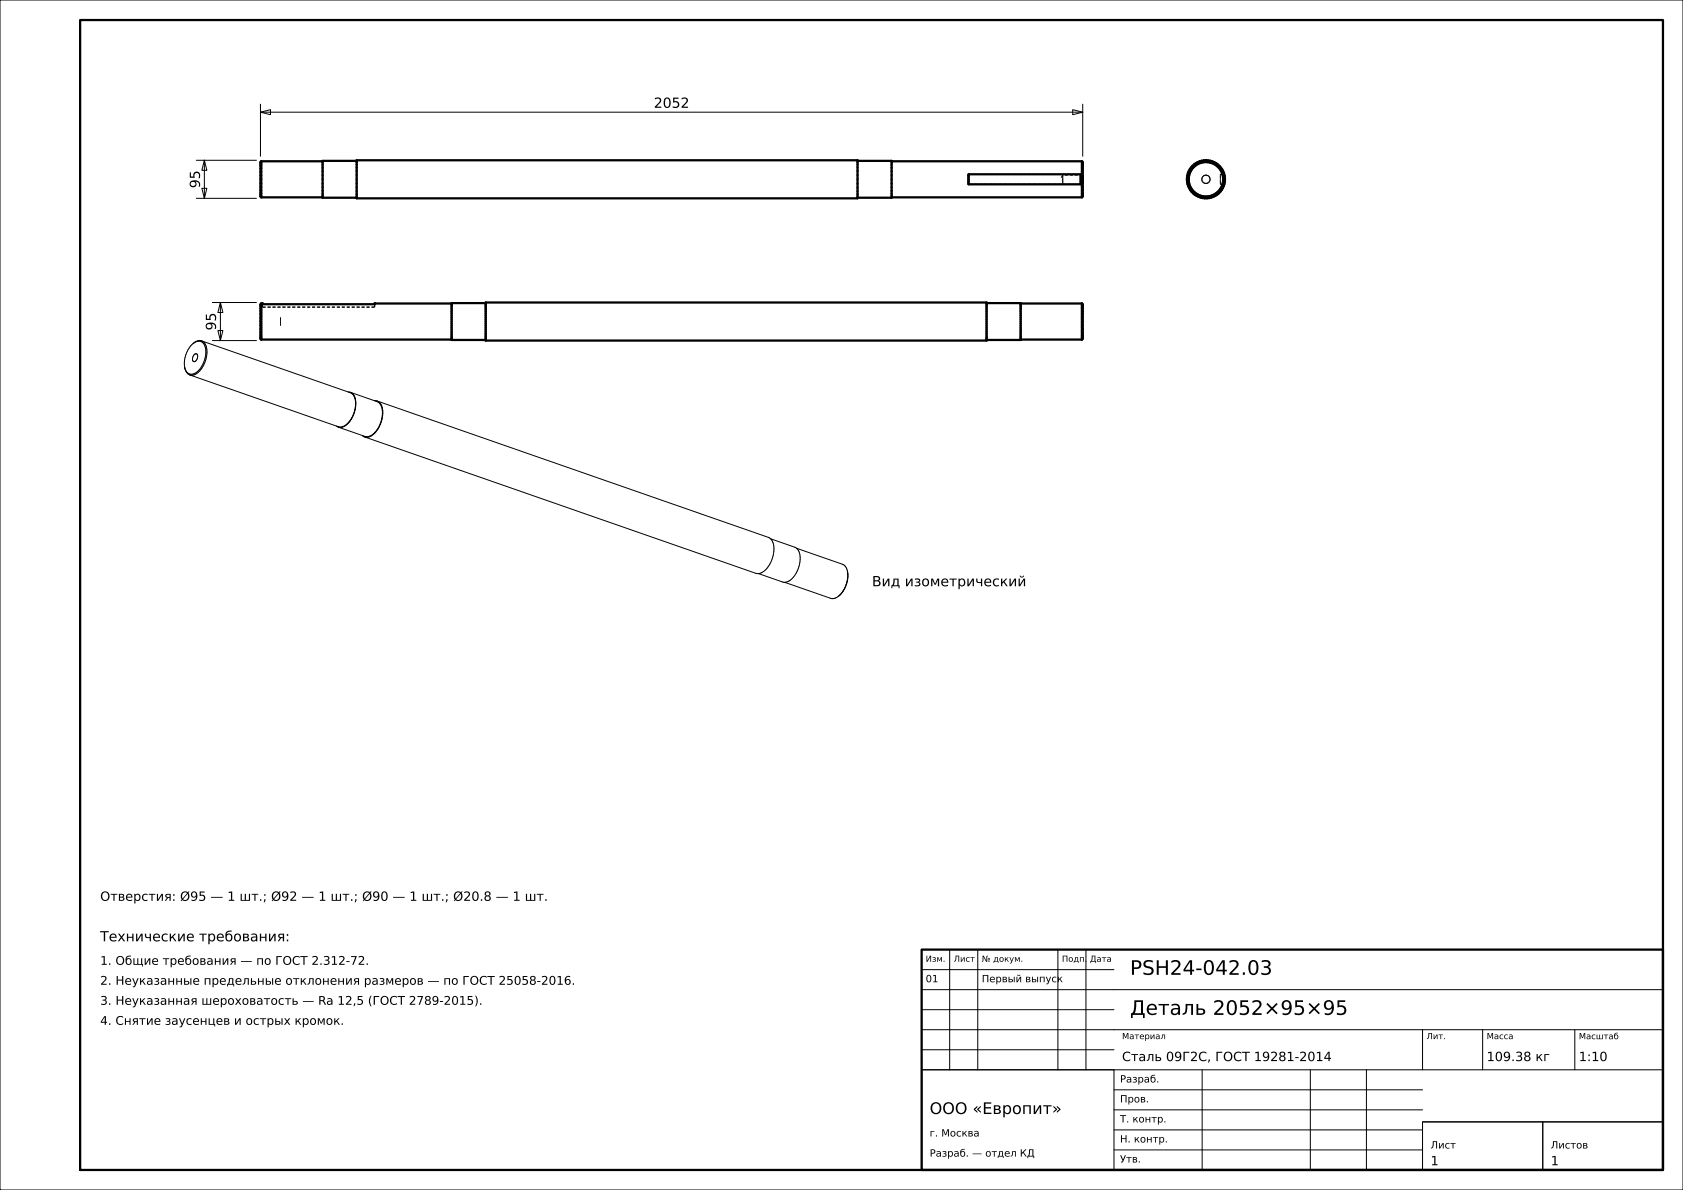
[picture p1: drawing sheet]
<svg xmlns="http://www.w3.org/2000/svg" width="420mm" height="297mm" viewBox="0 0 420 297" stroke-linecap="round" stroke-linejoin="round" font-family="sans-serif">
<g fill="none" stroke="#000" stroke-width=".25">
<path d="M0 0h420v297h-420zM49 40h15M51 40l.6 2.5h-1.2zM51 40v9.5M65 28l2.5-.6v1.2zM65 26v13M65 28h205.2M267.7 27.4l2.5 .6-2.5 .6zM270.2 26v13M49 49.5h15M50.4 47h1.2l-.6 2.5zM53 75.5h11"/>
<path d="M55 75.5l.6 2.5h-1.2zM55 75.5v9.5M46.1 91.7l.1 .5M46.2 92.2l.6 1 .6 .4M47.4 93.6l37.1 12.9a3.5 3.5 0 0 0 3.5-2.6l.6-1.7M48.2 85.8a1.79 1.79 0 0 1 2-.5 1.79 1.79 0 0 1 1.1 1.8 6 6 0 0 1-3.3 6.3 1.56 1.56 0 0 1-1.8-1.2M48.2 85.8a6.8 6.8 0 0 0-2.1 5.9M48.5 88.5a.51 .51 0 0 1 .7-.1 .51 .51 0 0 1 .1 .7v.2a.83 .83 0 0 1-1.1 .8 1.41 1.41 0 0 1 .3-1.6zM50.3 85.1a3.3 3.3 0 0 1 1.2 3.9 5.3 5.3 0 0 1-3.6 4.7l-.5-.1M50.3 85.1h-1.1l-1 .7M50.3 85.1l37.1 12.9a3.5 3.5 0 0 1 1.2 4.2M53 85h11"/>
<path d="M54.4 82.5h1.2l-.6 2.5zM86.9 97.8l.5 .1M87.4 97.9l6.7 2.3a3.6 3.6 0 0 1 1.2 4.4 5.2 5.2 0 0 1-3.7 4.4l-7.2-2.4M87.4 97.9a3.6 3.6 0 0 1 1.2 4.3M83.9 106.3l.5 .3M88.6 102.2a5.2 5.2 0 0 1-3.7 4.5l-.5-.1M90.4 108.7l.6 .4M93.5 100l.6 .1M94.1 100.1l97.6 34a3.2 3.2 0 0 1 1.4 3.6 6.2 6.2 0 0 1-3.7 5.4h-.8l-97.6-34M94.1 100.1a3.2 3.2 0 0 1 1.4 3.6 6.2 6.2 0 0 1-3.7 5.4h-.8M192.3 134.5l6 2.1a3.6 3.6 0 0 1 1.2 4.3 5.2 5.2 0 0 1-3.7 4.4l-6.5-2.1M198.8 136.8l11.4 4a2.13 2.13 0 0 1 1.3 1.7"/>
<path d="M195.8 145.3l11.6 4.1 1-.1 .9-.5M209.4 148.7l-.1 .1M209.7 148.4l-.4 .4M211 146.3l-.6 1.2-.8 1M211.3 145.5l-.1 .4M211.3 145.5l-.7 1.7-.7 1M211.5 142.5l.1 .6M211.5 142.5v.2M211.5 144.6l-.2 .9M211.5 142.9l.1 .9M211.5 144.1l-.2 1.4M211.6 143.3v.9"/>
<path d="M237 237v30M244 237v30M264 237v30M271 237v30M230 257h185M230 252h48M230 247h185M230 242h48M355 257v10M370 257v10M393 257v10M230 267h48v25h-48z"/>
<path d="M230 267h185M230 262h48M278 277h77M278 272h77M300 267v25M327 267v25M341 267v25M278 287h77M278 282h77M355 280h30v12h-30zM355 280h60M385 280h30v12h-30z"/>
</g>
<g fill="none" stroke="#000" stroke-width=".56">
<path d="M20 5h395v287h-395zM89 40h125v9.5h-125zM65.2 40.2h15.3M65.2 40.2v9.1M65.2 40.2l-.2 .3v8.5l.2 .3M65.2 49.3h15.3M89 40.2h-8.5v9.2h8.5M214 40.2h8.5v9.2h-8.5M222.5 40.2h47.5M222.5 49.3h47.5M241.7 43.5h28v2.5h-28zM270 40.2l.2 .3v8.5l-.2 .3"/>
<path d="M270 40.2v9.1M65.2 75.8v8.9M65.2 75.8l-.2 .1v8.7l.2 .1M65.2 75.8h.3v.1l47.2-.1M121.2 75.5h125v9.5h-125zM121.2 75.7h-8.5v9.2h8.5M246.2 75.7h8.5v9.2h-8.5M254.7 75.8h15.3M270 75.8l.2 .1v8.7l-.2 .1M270 75.8v8.9M65.2 84.7h47.5M254.7 84.7h15.3"/>
<path d="M230 237h185v55h-185z"/>
<circle cx="300.9" cy="44.8" r="4.3"/>
<circle cx="300.9" cy="44.7" r="4.6"/>
<circle cx="300.9" cy="44.8" r="4.8"/>
<circle cx="300.9" cy="44.8" r="4.5"/>
</g>
<g fill="none" stroke="#000" stroke-width=".25" stroke-dasharray=".7 .5" stroke-linecap="butt">
<path d="M89 40v.1M214 40v.1M300.9 40h-.5M65 40.5v.1M65 40.6v.3M65 40.9v.5M65 41.4v.7M65 42.1v.8M65 42.9v.9M65 43.8v1M65 44.8v.9M65 45.7v.9"/>
<path d="M65 46.6v.8M65 47.4v.7M65 48.1v.5M65 48.6v.3M65 48.9v.1M65.2 49.3v-.2M65.2 49.1v-.3M65.2 48.8v-.5M65.2 48.3v-.7M65.2 47.6v-.9M65.2 46.7v-.9M65.2 45.8v-1"/>
<path d="M65.2 44.8v-1.1M65.2 43.7v-.9M65.2 42.8v-.9M65.2 41.9v-.7M65.2 41.2v-.5M65.2 40.7v-.3M65.2 40.4v-.2M80.5 40.2v.2M80.5 40.4v.3M80.5 40.7v.5M80.5 41.2v.7M80.5 41.9v.9"/>
<path d="M80.5 42.8v.9M80.5 43.7v1.1M80.5 44.8v1M80.5 45.8v.9M80.5 46.7v.9M80.5 47.6v.7M80.5 48.3v.5M80.5 48.8v.3M80.5 49.1v.2M80.5 49.3v-.2M80.5 49.1v-.3M80.5 48.8v-.5"/>
<path d="M80.5 48.3v-.7M80.5 47.6v-.9M80.5 46.7v-.9M80.5 45.8v-1M80.5 44.8v-1.1M80.5 43.7v-.9M80.5 42.8v-.9M80.5 41.9v-.7M80.5 41.2v-.5M80.5 40.7v-.3M80.5 40.4v-.2M80.5 40.2v.1"/>
<path d="M80.5 40.3v.3M80.5 40.6v.6M80.5 48.3v.6M80.5 48.9v.3M80.5 49.2v.2M89 40.2v.1M89 40.3v.3M89 40.6v.6M89 41.2v.7M89 41.9v.9M89 42.8v.9M89 43.7v1.1"/>
<path d="M89 44.8v1M89 45.8v.9M89 46.7v.9M89 47.6v.7M89 48.3v.6M89 48.9v.3M89 49.2v.2M89 49.4v-.2M89 49.2v-.3M89 48.9v-.6M89 48.3v-.7M89 47.6v-.9"/>
<path d="M89 46.7v-.9M89 45.8v-1M89 44.8v-1.1M89 43.7v-.9M89 42.8v-.9M89 41.9v-.7M89 41.2v-.6M89 40.6v-.3M89 40.3v-.1M89 40.1v.4M89 40.5v.5M89 41v.8"/>
<path d="M89 41.8v.9M89 42.7v1M89 45.8v1M89 46.8v.9M89 47.7v.8M89 48.5v.5M89 49v.4M89 49.4v.1M214 40.1v.4M214 40.5v.5M214 41v.8M214 41.8v.9"/>
<path d="M214 42.7v1M214 43.7v1.1M214 44.8v1M214 45.8v1M214 46.8v.9M214 47.7v.8M214 48.5v.5M214 49v.4M214 49.4v.1M214 40.2v.1M214 40.3v.3M214 40.6v.6"/>
<path d="M214 41.2v.7M214 41.9v.9M214 42.8v.9M214 45.8v.9M214 46.7v.9M214 47.6v.7M214 48.3v.6M214 48.9v.3M214 49.2v.2M214 49.4v-.2M214 49.2v-.3M214 48.9v-.6"/>
<path d="M214 48.3v-.7M214 47.6v-.9M214 46.7v-.9M214 45.8v-1M214 44.8v-1.1M214 43.7v-.9M214 42.8v-.9M214 41.9v-.7M214 41.2v-.6M214 40.6v-.3M214 40.3v-.1M222.5 40.2v.2"/>
<path d="M222.5 40.4v.3M222.5 40.7v.5M222.5 41.2v.7M222.5 41.9v.9M222.5 42.8v.9M222.5 43.7v1.1M222.5 44.8v1M222.5 45.8v.9M222.5 46.7v.9M222.5 47.6v.7M222.5 48.3v.5M222.5 48.8v.3"/>
<path d="M222.5 49.1v.2M222.5 49.3v-.2M222.5 49.1v-.3M222.5 48.8v-.5M222.5 48.3v-.7M222.5 47.6v-.9M222.5 46.7v-.9M222.5 45.8v-1M222.5 44.8v-1.1M222.5 43.7v-.9M222.5 42.8v-.9M222.5 41.9v-.7"/>
<path d="M222.5 41.2v-.5M222.5 40.7v-.3M222.5 40.4v-.2M222.5 40.2v.1M222.5 40.3v.3M222.5 40.6v.6M222.5 48.3v.6M222.5 48.9v.3M222.5 49.2v.2M241.7 43.5h28M241.7 43.5v2.5M265.2 43.7l-.6 1.1"/>
<path d="M265.2 43.7v.1M265.2 43.8v.1M265.2 43.9v.2M265.2 44.1v.2M265.2 44.3v.2M265.2 44.5v.3M265.2 44.8v.2M265.2 45v.2M265.2 45.2v.2M265.2 45.4v.2M265.2 45.6v.1M265.2 45.7v.1"/>
<path d="M265.2 45.8v-.1M265.2 45.7v-.1M265.2 45.6v-.2M265.2 45.4v-.2M265.2 45.2v-.2M265.2 45v-.2M265.2 44.8v-.3M265.2 44.5v-.2M265.2 44.3v-.2M265.2 44.1v-.2M265.2 43.9v-.1M265.2 43.8v-.1"/>
<path d="M269.7 46h-28M269.7 46v-2.5M270 40.2v.2M270 40.4v.3M270 40.7v.5M270 41.2v.7M270 41.9v.9M270 42.8v.9M270 43.7v1.1M270 44.8v1M270 45.8v.9M270 46.7v.9"/>
<path d="M270 47.6v.7M270 48.3v.5M270 48.8v.3M270 49.1v.2M270.2 43.7h-5M270.2 43.7v.1M270.2 43.8v.1M270.2 43.9v.2M270.2 44.1v.2M270.2 44.3v.2M270.2 44.5v.3M270.2 44.8v.2"/>
<path d="M270.2 45v.2M270.2 45.2v.2M270.2 45.4v.2M270.2 45.6v.1M270.2 45.7v.1M270.2 45.8v-.1M270.2 45.7v-.1M270.2 45.6v-.2M270.2 45.4v-.2M270.2 45.2v-.2M270.2 45v-.2M270.2 44.8v-.3"/>
<path d="M270.2 44.5v-.2M270.2 44.3v-.2M270.2 44.1v-.2M270.2 43.9v-.1M270.2 43.8v-.1M270.2 49v-.1M270.2 48.9v-.3M270.2 48.6v-.5M270.2 48.1v-.7M270.2 47.4v-.8M270.2 46.6v-.9M270.2 45.7v-.9"/>
<path d="M270.2 44.8v-1M270.2 43.8v-.9M270.2 42.9v-.8M270.2 42.1v-.7M270.2 41.4v-.5M270.2 40.9v-.3M270.2 40.6v-.1M296.2 44.9v.5M296.2 44.3v.6M296.2 45.4l.2 .6M296.3 43.8l-.1 .5M296.4 46l.1 .5"/>
<path d="M296.4 44.5v.5M296.4 45v.5M296.4 44v.5M296.4 45.5l.1 .6M296.4 43.3l-.1 .5M296.5 44.6v.5M296.5 44.5v.5M296.5 45v.5M296.5 45.1v.6M296.5 44.1v.5M296.5 44v.5M296.5 45.5l.1 .5"/>
<path d="M296.5 46.5l.2 .5M296.5 43.4l-.1 .6M296.5 46.1l.2 .5M296.5 45.7l.2 .5M296.6 43.6l-.1 .5M296.6 42.8l-.2 .5M296.6 43.5l-.1 .5M296.6 46l.2 .5M296.6 44.8l.1-.6M296.7 45.3l-.1-.5M296.7 44.2l.1-.5M296.7 46.2l.2 .5"/>
<path d="M296.7 42.9l-.2 .5M296.7 46.6l.3 .4M296.7 47l.3 .4M296.8 45.8l-.1-.5M296.8 43.7l.1-.5M296.8 43.1l-.2 .5M296.8 43l-.2 .5M296.8 46.5l.3 .5M296.9 42.3l-.3 .5M296.9 46.7l.2 .5M296.9 46.3l-.1-.5M296.9 43.2l.2-.4"/>
<path d="M297 42.4l-.3 .5M297 47l.3 .5M297 42.6l-.2 .5M297 47.4l.4 .5M297.1 42.5l-.3 .5M297.1 47l.2 .4M297.1 46.7l-.2-.4M297.1 42.8l.3-.5M297.1 47.2l.4 .4M297.2 41.8l-.3 .5M297.3 42l-.3 .4M297.3 47.5l.3 .4"/>
<path d="M297.3 42.1l-.3 .5M297.3 42.1l-.2 .4M297.3 47.4l.4 .4M297.4 47.9l.3 .3M297.4 47.2l-.3-.5M297.4 42.3l.3-.4M297.5 47.6l.3 .4M297.5 41.4l-.3 .4M297.6 41.6l-.3 .4M297.6 47.9l.4 .4M297.6 41.7l-.3 .4M297.7 41.7l-.4 .4"/>
<path d="M297.7 47.8l.4 .4M297.7 47.6l-.3-.4M297.7 41.9l.4-.4M297.7 48.2l.5 .4M297.8 48l.4 .3M297.9 41.1l-.4 .3M298 41.2l-.4 .4M298 48.3l.4 .3M298 41.3l-.4 .4M298.1 41.3l-.4 .4M298.1 48.2l.4 .3M298.1 48l-.4-.4"/>
<path d="M298.1 41.5l.4-.3M298.2 48.6l.4 .3M298.2 48.3l.5 .3M298.4 40.8l-.5 .3M298.4 40.9l-.4 .3M298.4 48.6l.5 .3M298.4 41l-.4 .3M298.5 41l-.4 .3M298.5 48.5l.4 .3M298.5 48.3l-.4-.3M298.5 41.2l.4-.3M298.6 48.9l.5 .2"/>
<path d="M298.7 48.6l.4 .3M298.9 40.5l-.5 .3M298.9 40.6l-.5 .3M298.9 48.9l.5 .2M298.9 40.7l-.5 .3M298.9 40.7l-.4 .3M298.9 48.8l.5 .2M298.9 48.6l-.4-.3M298.9 40.9l.5-.2M299.1 49.1l.5 .2M299.1 48.9l.5 .2M299.4 40.3l-.5 .2"/>
<path d="M299.4 40.4l-.5 .2M299.4 49.1l.5 .1M299.4 40.5l-.5 .2M299.4 49l.5 .1M299.4 48.8l-.5-.2M299.4 40.7l.5-.1M299.6 49.3l.5 .1M299.6 49.1l.6 .1M299.9 40.1l-.5 .2M299.9 40.3l-.5 .1M299.9 49.2l.5 .1M299.9 40.4l-.5 .1"/>
<path d="M299.9 49.1l.5 .1M299.9 44.6v.3M299.9 44.9l.1 .2M299.9 44.9v-.3M299.9 44.6l.1-.2M299.9 48.9l-.5-.1M299.9 40.6l.5-.1M300 44.4l-.1 .2M300 45.1l.1 .2M300 45.1l-.1-.2M300 44.4l.1-.2M300.1 44.2l-.1 .2"/>
<path d="M300.1 45.3l.2 .2M300.1 45.3l-.1-.2M300.1 44.2l.2-.2M300.1 49.4l.6 .1M300.2 49.2h.5M300.3 44l-.2 .2M300.3 45.5l.2 .2M300.3 45.5l-.2-.2M300.3 44l.2-.2M300.4 40l-.5 .1M300.4 40.2l-.5 .1M300.4 49.3l.5 .1"/>
<path d="M300.4 40.3l-.5 .1M300.4 49.2l.5 .1M300.4 49l-.5-.1M300.4 40.5h.5M300.5 43.8l-.2 .2M300.5 45.7l.2 .1M300.5 45.7l-.2-.2M300.5 43.8l.2-.1M300.7 49.5h.5M300.7 49.2h.5M300.7 43.7l-.2 .1M300.7 45.8h.2"/>
<path d="M300.7 45.8l-.2-.1M300.7 43.7h.2M300.9 43.7h-.2M300.9 45.8h.3M300.9 43.7h.3M300.9 45.8h-.2M300.9 49h-.5M300.9 40.5h.6M300.9 49.3l.6-.1M300.9 40.2l-.5 .1M300.9 40.2h-.5M300.9 49.4l.6-.1"/>
<path d="M301.2 45.8l.2-.1M301.2 43.7h-.3M301.2 43.7l.2 .1M301.2 45.8h-.3M301.2 49.2h.5M301.2 49.5l.6-.1M301.4 45.7l.2-.2M301.4 43.8l-.2-.1M301.4 43.8l.2 .2M301.4 45.7l-.2 .1M301.5 40.5l.5 .1M301.5 49h-.6"/>
<path d="M301.5 49.2l.5-.1M301.5 40.3l-.6-.1M301.5 49.3l.5-.1M301.5 40.2h-.6M301.5 40h-.6M301.6 45.5l.2-.2M301.6 44l-.2-.2M301.6 44l.2 .2M301.6 45.5l-.2 .2M301.7 49.2l.6-.1M301.8 49.4l.5-.1M301.8 45.3l.1-.2"/>
<path d="M301.8 44.2l-.2-.2M301.8 44.2l.1 .2M301.8 45.3l-.2 .2M301.9 45.1l.1-.2M301.9 44.4l-.1-.2M301.9 44.4l.1 .2M301.9 45.1l-.1 .2M302 40.6l.5 .1M302 48.9l-.5 .1M302 44.9v-.3M302 44.6l-.1-.2M302 44.6v.3"/>
<path d="M302 44.9l-.1 .2M302 49.1l.5-.1M302 40.4l-.5-.1M302 49.2l.5-.1M302 40.3l-.5-.1M302 40.1l-.5-.1M302.3 49.1l.5-.2M302.3 49.3l.5-.2M302.5 40.7l.4 .2M302.5 48.8l-.5 .1M302.5 49l.5-.2M302.5 40.5l-.5-.1"/>
<path d="M302.5 49.1l.5-.2M302.5 40.4l-.5-.1M302.5 40.3l-.5-.2M302.8 48.9l.4-.3M302.8 49.1l.5-.2M302.9 40.9l.5 .3M302.9 48.6l-.4 .2M303 48.8l.4-.3M303 40.7l-.5-.2M303 48.9l.5-.3M303 40.6l-.5-.2M303 40.5l-.5-.2"/>
<path d="M303.2 48.6l.5-.3M303.3 48.9l.4-.3M303.4 41.2l.4 .3M303.4 48.3l-.5 .3M303.4 48.5l.4-.3M303.4 41l-.4-.3M303.5 41l-.5-.3M303.5 48.6l.4-.3M303.5 40.9l-.5-.3M303.5 40.8l-.5-.3M303.7 48.3l.4-.3M303.7 48.6l.5-.4"/>
<path d="M303.8 41.5l.4 .4M303.8 48l-.4 .3M303.8 48.2l.4-.4M303.8 41.3l-.4-.3M303.9 41.3l-.4-.3M303.9 48.3l.4-.4M303.9 41.2l-.4-.3M304 41.1l-.5-.3M304.1 48l.3-.4M304.2 48.2l.3-.3M304.2 41.9l.3 .4M304.2 47.6l-.4 .4"/>
<path d="M304.2 47.8l.4-.4M304.2 41.7l-.4-.4M304.3 41.7l-.4-.4M304.3 47.9l.3-.4M304.3 41.6l-.4-.4M304.4 41.4l-.4-.3M304.4 47.6l.4-.4M304.5 42.3l.3 .5M304.5 47.2l-.3 .4M304.5 47.9l.4-.5M304.5 43.5h.8M304.5 43.5v2.5"/>
<path d="M304.5 46h.8M304.5 46v-2.5M304.6 47.4l.2-.4M304.6 42.1l-.4-.4M304.6 42.1l-.3-.4M304.6 47.5l.3-.5M304.6 42l-.3-.4M304.7 41.8l-.3-.4M304.8 47.2l.2-.5M304.8 42.8l.2 .4M304.8 46.7l-.3 .5M304.8 47l.3-.5"/>
<path d="M304.8 42.5l-.2-.4M304.9 47.4l.2-.4M304.9 42.6l-.3-.5M304.9 47l.3-.4M304.9 42.4l-.3-.4M305 43.2l.1 .5M305 46.3l-.2 .4M305 46.7l.2-.5M305 42.3l-.3-.5M305.1 46.5l.2-.5M305.1 43l-.3-.5M305.1 43.1l-.2-.5"/>
<path d="M305.1 43.7l.1 .5M305.1 45.8l-.1 .5M305.1 47l.3-.5M305.2 46.6l.2-.5M305.2 42.9l-.3-.5M305.2 46.2l.2-.5M305.2 44.2v.6M305.2 45.3l-.1 .5M305.2 44.8v.5M305.3 46l.1-.5M305.3 43.5l-.2-.5M305.3 42.8l-.3-.5"/>
<path d="M305.3 43.5h-.8M305.3 43.5l.1 .5M305.3 46h-.8M305.3 43.6l-.2-.5M305.4 45.7v-.6M305.4 46.1l.1-.6M305.4 43.4l-.2-.5M305.4 46.5l.1-.5M305.4 45.5v-.5M305.4 44l-.1-.5M305.4 44v.5M305.4 45.5l-.1 .5"/>
<path d="M305.4 44.1l-.1-.5M305.4 45.1v-.5M305.4 45v-.5M305.4 44.5v-.5M305.4 44.5v.5M305.4 45v.5M305.4 44.6v-.5M305.5 43.3l-.2-.5M305.5 45.5v-.5M305.5 44l-.1-.6M305.5 45v-.5M305.5 44.5v-.5"/>
<path d="M305.5 46l.1-.6M305.6 43.8l-.1-.5M305.6 45.4l.1-.5M305.7 44.3l-.1-.5M305.7 44.9v-.6M65 79.9v-.1M65 79.8v-.1M65 79.7v-.1M65 79.6v-.1M65 79.5v-.1M65 79.4v-.1M65 79.3v-.1"/>
<path d="M65 79.2v.1M65 79.3v.1M65 79.4v.2M65 79.6v.2M65 79.8v.2M65 75.9v.1M65 76v.1M65 76.1v.1M65 76.2v.2M65 76.4v.2M65 76.6v.3M65 76.9v.3"/>
<path d="M65 77.2v.4M65 77.6v.4M65 78v.4M65 78.4v.4M65 78.8v.5M65 79.3v.5M65 79.8v.5M65.2 79.7v-.5M65.2 79.2v-.4M65.2 78.8v-.5M65.2 78.3v-.4M65.2 77.9v-.5"/>
<path d="M65.2 77.4v-.3M65.2 77.1v-.4M65.2 76.7v-.3M65.2 76.4v-.2M65.2 76.2v-.2M65.2 76v-.1M65.2 75.9v-.1M65.5 76.6v-.7M65.5 76.6h28M65.5 75.9v.7M65.5 75.9v-.1M70 79.8v-.2"/>
<path d="M70 79.6v-.2M70 79.4v-.1M70 79.3v-.1M70 79.2v.1M70 79.3v.1M70 79.4v.1M70 79.5v.1M70 79.6v.1M70 79.7v.1M70 79.8v.1M70 79.9v.1M93.5 76.6h-28"/>
<path d="M93.5 75.9v.7M93.5 75.8v.1M93.5 76.6v-.7M93.5 75.9h-28M112.7 79.2v-.9M112.7 78.3v-.9M112.7 77.4v-.7M112.7 76.7v-.5M112.7 76.2v-.3M112.7 75.9v-.1M112.7 75.8v.1M112.7 75.9v.1"/>
<path d="M112.7 76v.2M112.7 76.2v.2M112.7 76.4v.3M112.7 76.7v.4M112.7 77.1v.3M112.7 77.4v.5M112.7 77.9v.4M112.7 78.3v.5M112.7 78.8v.4M112.7 79.2v.5M112.7 79.7v.6M112.7 76.7v-.6"/>
<path d="M112.7 76.1v-.3M112.7 75.8v-.1M121.2 79.2v-1M121.2 78.2v-.9M121.2 77.3v-.8M121.2 76.5v-.5M121.2 76v-.4M121.2 75.6v-.1M121.2 79.2v-.9M121.2 78.3v-.9M121.2 77.4v-.7M121.2 76.7v-.6"/>
<path d="M121.2 76.1v-.3M121.2 75.8v-.1M121.2 75.7v.1M121.2 75.8v.1M121.2 75.9v.2M121.2 76.1v.3M121.2 76.4v.3M121.2 76.7v.3M121.2 77v.4M121.2 77.4v.4M121.2 77.8v.5M121.2 78.3v.4"/>
<path d="M121.2 78.7v.5M121.2 79.2v.5M121.2 79.7v.6M246.2 79.2v-.9M246.2 78.3v-.9M246.2 77.4v-.7M246.2 76.7v-.6M246.2 76.1v-.3M246.2 75.8v-.1M246.2 75.7v.1M246.2 75.8v.1M246.2 75.9v.2"/>
<path d="M246.2 76.1v.3M246.2 76.4v.3M246.2 76.7v.3M246.2 77v.4M246.2 77.4v.4M246.2 77.8v.5M246.2 78.3v.4M246.2 78.7v.5M246.2 79.2v.5M246.2 79.7v.6M246.2 79.2v-1M246.2 78.2v-.9"/>
<path d="M246.2 77.3v-.8M246.2 76.5v-.5M246.2 76v-.4M246.2 75.6v-.1M254.7 79.2v-.9M254.7 78.3v-.9M254.7 77.4v-.7M254.7 76.7v-.5M254.7 76.2v-.3M254.7 75.9v-.1M254.7 75.8v.1M254.7 75.9v.1"/>
<path d="M254.7 76v.2M254.7 76.2v.2M254.7 76.4v.3M254.7 76.7v.4M254.7 77.1v.3M254.7 77.4v.5M254.7 77.9v.4M254.7 78.3v.5M254.7 78.8v.4M254.7 79.2v.5M254.7 79.7v.6M254.7 76.7v-.6"/>
<path d="M254.7 76.1v-.3M254.7 75.8v-.1M270 75.8v.1M270 75.9v.1M270 76v.2M270 76.2v.2M270 76.4v.3M270 76.7v.4M270 77.1v.3M270 77.4v.5M270 77.9v.4M270 78.3v.5"/>
<path d="M270 78.8v.4M270 79.2v.5M270 79.7v.6M270.2 79.8v-.5M270.2 79.3v-.5M270.2 78.8v-.4M270.2 78.4v-.4M270.2 78v-.4M270.2 77.6v-.4M270.2 77.2v-.3M270.2 76.9v-.3M270.2 76.6v-.2"/>
<path d="M270.2 76.4v-.2M270.2 76.2v-.1M270.2 76.1v-.1M270.2 76v-.1M65 80.3v-.2M65 80.1v-.1M65 80v-.1M65 80v.3M65 80.3v.2M65 80.5v.2M65 80.7v.2M65 80.9v.2"/>
<path d="M65 81.1v.1M65 81.2v.1M65 81.3v-.1M65 81.2v-.1M65 81.1v-.1M65 81v-.1M65 80.9v-.1M65 80.8v-.1M65 80.7v-.1M65 80.6v-.1M65 80.5v-.1M65 80.4v-.1"/>
<path d="M65 80.3v.4M65 80.7v.5M65 81.2v.5M65 81.7v.4M65 82.1v.4M65 82.5v.4M65 82.9v.4M65 83.3v.3M65 83.6v.3M65 83.9v.2M65 84.1v.2M65 84.3v.1"/>
<path d="M65 84.4v.1M65 84.5v.1M65.2 80.3v-.6M65.2 84.7v-.1M65.2 84.6v-.1M65.2 84.5v-.2M65.2 84.3v-.2M65.2 84.1v-.3M65.2 83.8v-.4M65.2 83.4v-.3M65.2 83.1v-.5M65.2 82.6v-.4"/>
<path d="M65.2 82.2v-.5M65.2 81.7v-.4M65.2 81.3v-.5M65.2 80.8v-.5M70 80.3v.1M70 80.4v.1M70 80.5v.1M70 80.6v.1M70 80.7v.1M70 80.8v.1M70 80.9v.1M70 81v.1"/>
<path d="M70 81.1v.1M70 81.2v.1M70 81.3v-.1M70 81.2v-.1M70 81.1v-.2M70 80.9v-.2M70 80.7v-.2M70 80.5v-.2M70 80.3v-.3M70 80v-.2M70 80v.1M70 80.1v.2"/>
<path d="M112.7 80.3v.5M112.7 80.8v.5M112.7 81.3v.4M112.7 81.7v.5M112.7 82.2v.4M112.7 82.6v.5M112.7 83.1v.3M112.7 83.4v.4M112.7 83.8v.3M112.7 84.1v.2M112.7 84.3v.2M112.7 84.5v.1"/>
<path d="M112.7 84.6v.1M112.7 84.7v-.1M112.7 84.6v-.3M112.7 84.3v-.5M112.7 83.8v-.7M112.7 83.1v-.9M112.7 82.2v-.9M112.7 81.3v-1M112.7 80.3v-1.1M112.7 84.9v-.2M112.7 84.7v-.3M112.7 84.4v-.6"/>
<path d="M121.2 85v-.1M121.2 84.9v-.4M121.2 84.5v-.5M121.2 84v-.8M121.2 83.2v-.9M121.2 82.3v-1M121.2 81.3v-1M121.2 80.3v-1.1M121.2 80.3v.5M121.2 80.8v.5M121.2 81.3v.5M121.2 81.8v.4"/>
<path d="M121.2 82.2v.5M121.2 82.7v.4M121.2 83.1v.4M121.2 83.5v.3M121.2 83.8v.3M121.2 84.1v.3M121.2 84.4v.2M121.2 84.6v.1M121.2 84.7v.1M121.2 84.8v.1M121.2 84.9v-.2M121.2 84.7v-.3"/>
<path d="M121.2 84.4v-.6M121.2 83.8v-.7M121.2 83.1v-.9M121.2 82.2v-.9M246.2 80.3v.5M246.2 80.8v.5M246.2 81.3v.5M246.2 81.8v.4M246.2 82.2v.5M246.2 82.7v.4M246.2 83.1v.4M246.2 83.5v.3"/>
<path d="M246.2 83.8v.3M246.2 84.1v.3M246.2 84.4v.2M246.2 84.6v.1M246.2 84.7v.1M246.2 84.8v.1M246.2 84.9v-.2M246.2 84.7v-.3M246.2 84.4v-.6M246.2 83.8v-.7M246.2 83.1v-.9M246.2 82.2v-.9"/>
<path d="M246.2 81.3v-1M246.2 80.3v-1.1M246.2 85v-.1M246.2 84.9v-.4M246.2 84.5v-.5M246.2 84v-.8M246.2 83.2v-.9M246.2 82.3v-1M254.7 80.3v.5M254.7 80.8v.5M254.7 81.3v.4M254.7 81.7v.5"/>
<path d="M254.7 82.2v.4M254.7 82.6v.5M254.7 83.1v.3M254.7 83.4v.4M254.7 83.8v.3M254.7 84.1v.2M254.7 84.3v.2M254.7 84.5v.1M254.7 84.6v.1M254.7 84.7v-.1M254.7 84.6v-.3M254.7 84.3v-.5"/>
<path d="M254.7 83.8v-.7M254.7 83.1v-.9M254.7 82.2v-.9M254.7 81.3v-1M254.7 80.3v-1.1M254.7 84.9v-.2M254.7 84.7v-.3M254.7 84.4v-.6M270 80.3v.5M270 80.8v.5M270 81.3v.4M270 81.7v.5"/>
<path d="M270 82.2v.4M270 82.6v.5M270 83.1v.3M270 83.4v.4M270 83.8v.3M270 84.1v.2M270 84.3v.2M270 84.5v.1M270 84.6v.1M270.2 80.3v-.5M270.2 84.6v-.1M270.2 84.5v-.1"/>
<path d="M270.2 84.4v-.1M270.2 84.3v-.2M270.2 84.1v-.2M270.2 83.9v-.3M270.2 83.6v-.3M270.2 83.3v-.4M270.2 82.9v-.4M270.2 82.5v-.4M270.2 82.1v-.4M270.2 81.7v-.5M270.2 81.2v-.5M270.2 80.7v-.4"/>
</g>
<g font-size="5">
<text x="282" y="243.3">PSH24-042.03</text>
<text x="282" y="253.3">Деталь 2052×95×95</text>
</g>
<text font-size="4" x="232" y="278">ООО «Европит»</text>
<g font-size="3.5">
<text x="163.2" y="26.9">2052</text>
<text x="49.9" y="47" transform="rotate(-90 49.9 47)">95</text>
<text x="53.9" y="82.5" transform="rotate(-90 53.9 82.5)">95</text>
<text x="217.6" y="146.3">Вид изометрический</text>
<text x="25" y="234.9">Технические требования:</text>
</g>
<g font-size="3.2">
<text x="25" y="224.8">Отверстия: Ø95 — 1 шт.; Ø92 — 1 шт.; Ø90 — 1 шт.; Ø20.8 — 1 шт.</text>
<text x="280" y="264.8">Сталь 09Г2С, ГОСТ 19281-2014</text>
<text x="371" y="264.8">109.38 кг</text>
<text x="394" y="264.8">1:10</text>
<text x="357" y="290.8">1</text>
<text x="387" y="290.8">1</text>
</g>
<g font-size="3">
<text x="25" y="240.8">1. Общие требования — по ГОСТ 2.312-72.</text>
<text x="25" y="245.8">2. Неуказанные предельные отклонения размеров — по ГОСТ 25058-2016.</text>
<text x="25" y="250.8">3. Неуказанная шероховатость — Ra 12,5 (ГОСТ 2789-2015).</text>
<text x="25" y="255.8">4. Снятие заусенцев и острых кромок.</text>
</g>
<g font-size="2.5">
<text x="231" y="245.1">01</text>
<text x="245" y="245.1">Первый выпуск</text>
<text x="279.5" y="270.2">Разраб.</text>
<text x="279.5" y="275.1">Пров.</text>
<text x="279.5" y="280.1">Т. контр.</text>
<text x="232" y="283.6">г. Москва</text>
<text x="279.5" y="285.1">Н. контр.</text>
<text x="357" y="286.6">Лист</text>
<text x="387" y="286.6">Листов</text>
<text x="232" y="288.7">Разраб. — отдел КД</text>
<text x="279.5" y="290.1">Утв.</text>
</g>
<g font-size="2.1">
<text x="231" y="240">Изм.</text>
<text x="238" y="240">Лист</text>
<text x="245" y="240">№ докум.</text>
<text x="265" y="240">Подп.</text>
<text x="272" y="240">Дата</text>
<text x="280" y="259.3">Материал</text>
<text x="356" y="259.3">Лит.</text>
<text x="371" y="259.3">Масса</text>
<text x="394" y="259.4">Масштаб</text>
</g>
</svg>
